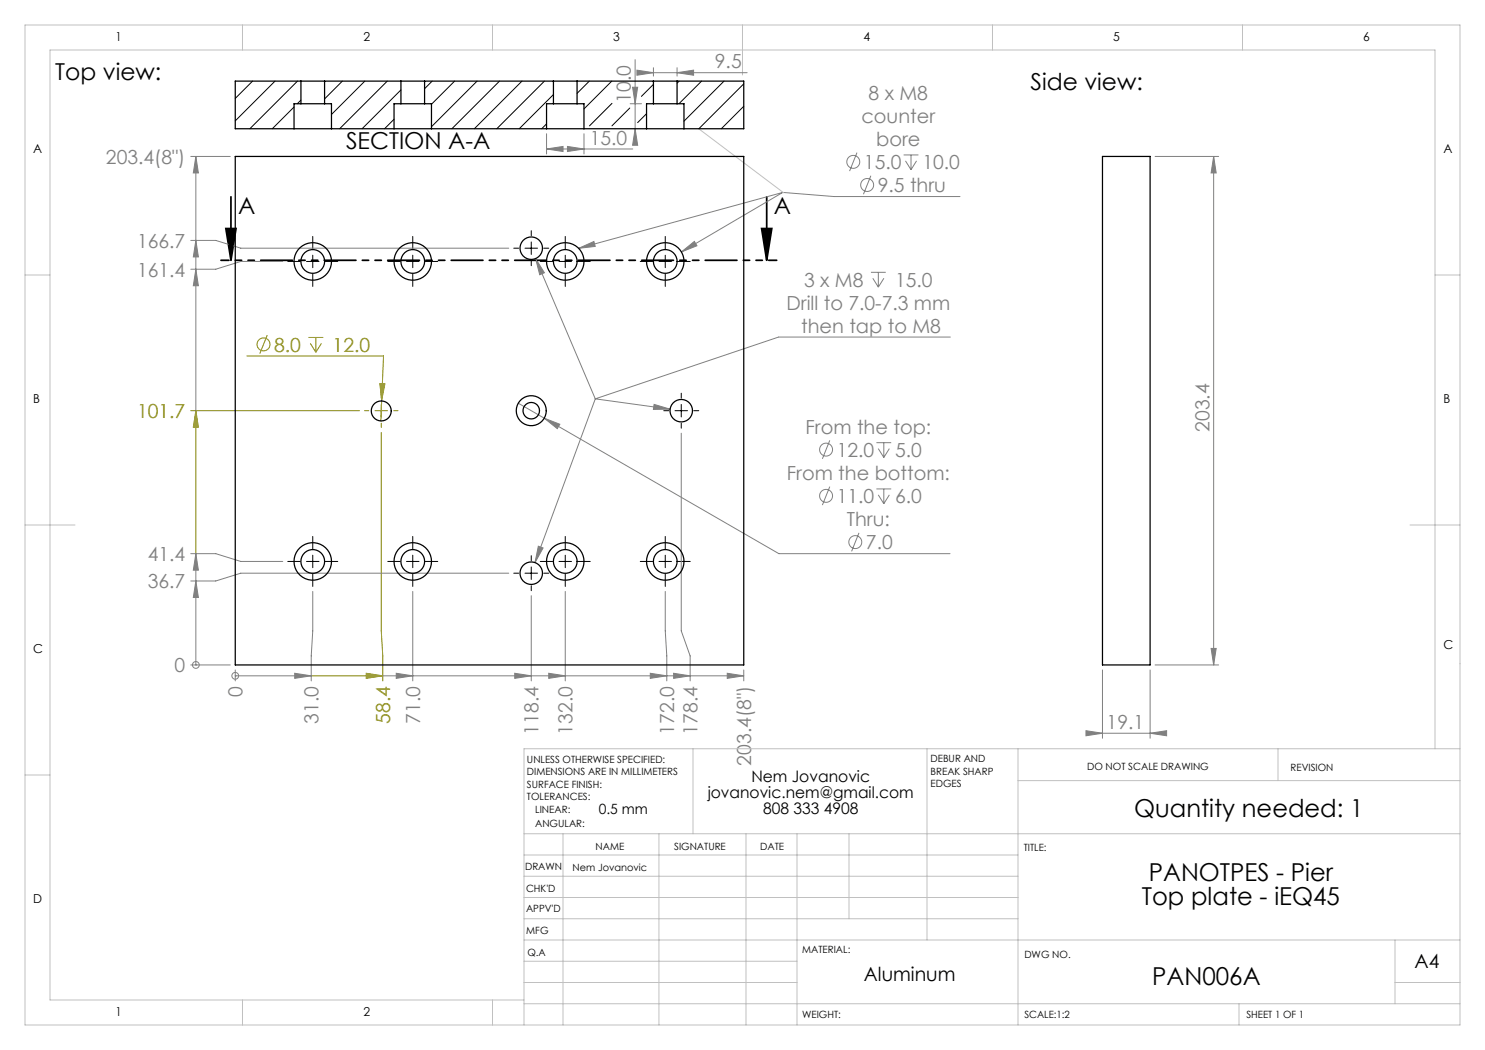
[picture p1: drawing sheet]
<svg xmlns="http://www.w3.org/2000/svg" width="297mm" height="210mm" viewBox="0 0 297 210" stroke-linecap="round" stroke-linejoin="round" font-family="sans-serif">
<g fill="none" stroke="#808080" stroke-width=".2">
<path d="M126.5 17.4h1l-.5 3.3zM127 11.9v16.8M127.4 14l3.3 .5-3.3 .5zM127.7 14.5h21.7M130.7 13.5v1.7M135.4 14.5l3.3-.5v1zM135.4 13.5v1.7M38.2 31.3h7.9M39.2 31.3v50.8M39.2 31.3l.5 3.3h-1zM109.3 26.7v4.1M109.3 29.8h17.2"/>
<path d="M109.3 29.8l3.3-.5v1zM113.5 29.3l3.3 .5-3.3 .5zM116.8 26.7v4.1M126 20.7h2.3M127 25.7l.5 3.4h-1zM156.6 38.5l-20.3 11.9M156.6 38.5l10.2 .8h25.2M156.6 38.5l-40.9 11.2M171.4 30.5l-1.5 3.7M174.2 35.1l-1.5 3.7M180.7 31h3M181.1 32.2l1.1 1.7"/>
<path d="M182.2 31v2.9M183.3 32.2l-1.1 1.7M231 31.3h12.7M242.7 31.3v101.7M242.7 31.3l.5 3.3h-1zM38.2 48.1h5l5 1.5h53.6M39.2 53.8l.5 3.3h-1zM39.2 48.1l.5 3.3h-1zM56.6 52.3h-8.4l-5 1.5h-5M107.1 51.7l12 28.1M107.1 51.7l1.8 2.9-1 .4zM115.7 49.7l3.1-1.4 .2 1z"/>
<path d="M136.3 50.4l2.6-2.1 .5 .9zM174.2 54.5h2.9M174.6 55.6l1.1 1.8M175.7 54.5v2.9M176.8 55.6l-1.1 1.8M119.1 79.8l14.9 2M119.1 79.8l-12.1 32.7M190.1 67.4h-34.4l-36.6 12.4M103.7 80.6l52.1 30.1h34.2M108.8 83.6l3.2 1.3-.5 .8zM130.8 80.9l3.2 .9-3.3 .1zM136.3 86.6v39.6l1.7 5v5"/>
<path d="M166 88.1l-1.5 3.7M166 97.3l-1.5 3.7M175.3 88.5h2.9M175.3 97.8h2.9M175.7 89.7l1.1 1.8M175.7 99l1.1 1.7M176.8 88.5v3M176.8 97.8v2.9M177.9 89.7l-1.1 1.8M177.9 99l-1.1 1.7M38.2 110.7h5l5 1.6h8.4M39.2 110.7v22.3"/>
<path d="M39.2 116.2l.5 3.3h-1zM39.2 110.7l.5 3.3h-1zM62.6 118.3v7.9l-.4 5v5M82.6 118.3v17.9M101.8 114.6h-53.6l-5 1.6h-5M106.3 119.1v17.1M107.7 109.2l.9 .4-1.6 2.9zM113.1 118.3v17.9M133.1 118.3v7.9l.3 5v5M171.8 106.6l-1.5 3.7M38.2 133h7.9M39.2 133h.1"/>
<path d="M47.1 135.2h.1M47.1 134v2.2M47.1 135.2h15.1M58.9 134.7l3.3 .5-3.3 .5zM76.6 135.2h72.2M79.2 134.7l3.4 .5-3.4 .5zM102.9 134.7l3.4 .5-3.4 .5zM109.7 134.7l3.4 .5-3.4 .5zM130.1 134.7l3.3 .5-3.3 .5zM134.7 134.7l3.3 .5-3.3 .5zM145.4 134.7l3.4 .5-3.4 .5zM148.8 134v2.2"/>
<path d="M220.5 134v13.6M230 134v13.6M231 133h12.7M242.2 129.7h1l-.5 3.3zM217.2 146.1l3.3 .5-3.3 .6zM217.5 146.6h15.5M230 146.6l3.3-.5v1.1z"/>
<circle cx="170.7" cy="32.4" r="1.29"/>
<circle cx="173.4" cy="37" r="1.29"/>
<circle cx="165.2" cy="99.2" r="1.29"/>
<circle cx="165.2" cy="89.9" r="1.29"/>
<circle cx="171.1" cy="108.4" r="1.29"/>
<circle cx="39.2" cy="133" r=".68"/>
<circle cx="47.1" cy="135.2" r=".68"/>
</g>
<g fill="none" stroke="#808000" stroke-width=".2">
<path d="M49.4 71.2h27.3l-.5 13M53.4 67l-1.4 3.7M61.7 67.5h3M62.1 68.7l1.1 1.8M63.2 67.5v3M64.3 68.7l-1.1 1.8M76 76.7l1 .1-.7 3.2zM38.2 82.1h33.7M39.2 82.1l.5 3.3h-1zM39.2 82.1v28.6M75 82.1h2.5M76.3 80.9v2.5"/>
<path d="M76.3 86.5v39.7l.3 5v5M62.2 135.2h14.4M73.3 134.7l3.3 .5-3.3 .5z"/>
<circle cx="52.7" cy="68.9" r="1.29"/>
</g>
<path d="M46.2 39.4v12.7M153.3 39.4v12.7M45.2 45.7h2l-1 6.4zM152.3 45.7h2.1l-1.1 6.4z" fill="none" stroke="#000" stroke-width=".35"/>
<g fill="none" stroke="#000" stroke-width=".2" stroke-dasharray="15.2 1.3 1.3 1.3">
<path d="M60.1 52.3h-2.5M62.6 49.8v-2.5M62.6 54.8v2.5M65.1 52.3h2.5M80.1 52.3h-2.5M82.6 49.8v-2.5M82.6 54.8v2.5M85.1 52.3h2.5M103.8 49.6h-1M106.3 47.1v-1M106.3 52.1v1M108.8 49.6h1"/>
<path d="M110.6 52.3h-2.5M113.1 49.8v-2.5M113.1 54.8v2.5M115.6 52.3h2.5M130.6 52.3h-2.5M133.1 49.8v-2.5M133.1 54.8v2.5M135.6 52.3h2.5M136.3 79.6v-1M133.8 82.1h-1M136.3 84.6v1M138.8 82.1h1"/>
<path d="M60.1 112.3h-2.5M62.6 109.8v-2.5M62.6 114.8v2.5M65.1 112.3h2.5M80.1 112.3h-2.5M82.6 109.8v-2.5M82.6 114.8v2.5M85.1 112.3h2.5M103.8 114.6h-1M106.3 112.1v-1M106.3 117.1v1M108.8 114.6h1"/>
<path d="M110.6 112.3h-2.5M113.1 109.8v-2.5M113.1 114.8v2.5M115.6 112.3h2.5M130.6 112.3h-2.5M133.1 109.8v-2.5M133.1 114.8v2.5M135.6 112.3h2.5"/>
</g>
<g fill="none" stroke="#000" stroke-width=".2">
<path d="M61.3 52.3h2.5M62.6 51v2.5M81.3 52.3h2.5M82.6 51v2.5M105 49.6h2.5M106.3 48.4v2.5M111.8 52.3h2.5M113.1 51v2.5M131.8 52.3h2.5M133.1 51v2.5M135 82.1h2.5M136.3 80.9v2.5"/>
<path d="M61.3 112.3h2.5M62.6 111v2.5M81.3 112.3h2.5M82.6 111v2.5M105 114.6h2.5M106.3 113.4v2.5M111.8 112.3h2.5M113.1 111v2.5M131.8 112.3h2.5M133.1 111v2.5"/>
</g>
<path d="M44.2 52.1h111.1" fill="none" stroke="#000" stroke-width=".35" stroke-dasharray="6.3 1.3 1.3 1.3 1.3 1.3" stroke-dashoffset="4.7"/>
<path d="M76.3 79.6v-.8M73.8 82.1h-.9M76.3 84.6v.9M78.8 82.1h.8" fill="none" stroke="#808000" stroke-width=".2" stroke-dasharray="15.2 1.3 1.3 1.3"/>
<g fill="none" stroke="#c0c0c0" stroke-width=".2">
<path d="M5 5h287v200h-287zM48.5 5v5M98.5 5v5M148.5 5v10M198.5 5v5M248.5 5v5M139.7 25.7l17 12.9M5 55h5M287 55h5M5 105h10M282 105h10M5 155h5"/>
<path d="M138.6 149.8v17M185.4 149.8v38.2M203.6 149.8v55.2M203.6 156.1h88.4M255.6 149.8v6.3M287 149.8v-139.8h-277v190h94.8M292 149.8h-187.2v55.2M104.8 166.8h187.2M104.8 179.5h98.8M104.8 175.3h98.8M104.8 171h98.8M112.6 166.8v38.2"/>
<path d="M131.8 166.8v38.2M149.2 166.8v38.2M159.4 166.8v38.2M169.8 166.8v17M104.8 183.8h98.8M104.8 196.5h54.6M104.8 192.3h54.6M104.8 188h187.2M279 196.5h13M279 188v12.8M48.5 200v5M98.5 200v5"/>
<path d="M104.8 200.8h187.2M247.8 200.8v4.2"/>
</g>
<path d="M45.2 45.7h2l-1 6.4zM152.3 45.7h2.1l-1.1 6.4z" fill="#000"/>
<path d="M107.1 51.7l1.8 2.9-1 .4zM107.7 109.2l.9 .4-1.6 2.9zM130.8 80.9l3.2 .9-3.3 .1zM115.7 49.7l3.1-1.4 .2 1zM136.3 50.4l2.6-2.1 .5 .9z" fill="#808080"/>
<g fill="#808000">
<path d="M39.2 82.1l.5 3.3h-1z"/>
<path d="M73.3 134.7l3.3 .5-3.3 .5z"/>
</g>
<g fill="#808080">
<path d="M39.2 116.2l.5 3.3h-1zM39.2 110.7l.5 3.3h-1zM39.2 53.8l.5 3.3h-1zM39.2 48.1l.5 3.3h-1zM39.2 31.3l.5 3.3h-1z"/>
<path d="M58.9 134.7l3.3 .5-3.3 .5zM79.2 134.7l3.4 .5-3.4 .5zM102.9 134.7l3.4 .5-3.4 .5zM109.7 134.7l3.4 .5-3.4 .5zM134.7 134.7l3.3 .5-3.3 .5zM130.1 134.7l3.3 .5-3.3 .5zM145.4 134.7l3.4 .5-3.4 .5z"/>
</g>
<path d="M76 76.7l1 .1-.7 3.2z" fill="#808000"/>
<g fill="#808080">
<path d="M230 146.6l3.3-.5v1.1zM217.2 146.1l3.3 .5-3.3 .6z"/>
<path d="M108.8 83.6l2.7 2.1 .5-.8zM109.3 29.8l3.3-.5v1zM113.5 29.3l3.3 .5-3.3 .5zM127.4 14l3.3 .5-3.3 .5zM135.4 14.5l3.3-.5v1z"/>
<path d="M242.2 129.7h1l-.5 3.3zM242.7 31.3l.5 3.3h-1zM127 25.7l.5 3.4h-1zM126.5 17.4h1l-.5 3.3z"/>
</g>
<g fill="none" stroke="#000" stroke-width=".25">
<path d="M60.2 16.2h4.7M60.2 16.2h-13.1v9.5h11.7M60.2 16.2v4.5M64.9 16.2h15.3M64.9 16.2v4.5M80.2 16.2h4.7M80.2 16.2v4.5M84.9 16.2h25.8M84.9 16.2v4.5M110.7 16.2h4.7M110.7 16.2v4.5M115.4 16.2h15.3"/>
<path d="M115.4 16.2v4.5M130.7 16.2h4.7M130.7 16.2v4.5M135.4 16.2h13.4v9.5h-12M135.4 16.2v4.5M47.1 31.3h101.7v101.7h-101.7zM58.8 25.7h7.5M60.2 20.7h4.7M60.2 20.7h-1.4v5M64.9 20.7h1.4v5M66.3 25.7h12.5M78.8 25.7h7.5"/>
<path d="M80.2 20.7h4.7M80.2 20.7h-1.4v5M84.9 20.7h1.4v5M86.3 25.7h23M109.3 25.7h7.5M110.7 20.7h4.7M110.7 20.7h-1.4v5M115.4 20.7h1.4v5M116.8 25.7h12.5M129.3 25.7h7.5M130.7 20.7h4.7M130.7 20.7h-1.4v5"/>
<path d="M135.4 20.7h1.4v5M220.5 31.3h9.5v101.7h-9.5z"/>
<circle cx="62.6" cy="52.3" r="2.38"/>
<circle cx="62.6" cy="52.3" r="3.7"/>
<circle cx="82.6" cy="52.3" r="3.7"/>
<circle cx="82.6" cy="52.3" r="2.38"/>
<circle cx="106.3" cy="49.6" r="2.25"/>
<circle cx="113.1" cy="52.3" r="2.37"/>
<circle cx="113.1" cy="52.3" r="3.7"/>
<circle cx="133.1" cy="52.3" r="2.37"/>
<circle cx="133.1" cy="52.3" r="3.7"/>
<circle cx="76.3" cy="82.2" r="2"/>
<circle cx="106.3" cy="82.1" r="3"/>
<circle cx="106.3" cy="82.1" r="1.65"/>
<circle cx="136.3" cy="82.1" r="2.25"/>
<circle cx="62.6" cy="112.3" r="3.7"/>
<circle cx="62.6" cy="112.3" r="2.38"/>
<circle cx="82.6" cy="112.3" r="3.8"/>
<circle cx="82.6" cy="112.3" r="2.38"/>
<circle cx="106.3" cy="114.6" r="2.25"/>
<circle cx="113.1" cy="112.3" r="3.8"/>
<circle cx="113.1" cy="112.3" r="2.37"/>
<circle cx="133.1" cy="112.3" r="3.8"/>
<circle cx="133.1" cy="112.3" r="2.37"/>
</g>
<g fill="none" stroke="#000" stroke-width=".2">
<path d="M50.5 16.2l-3.4 3.5M55 16.2l-7.9 8M59.5 16.2l-9.5 9.5M68.5 16.2l-3.6 3.6M73 16.2l-6.7 6.7M77.5 16.2l-9.6 9.5M80.2 18l-7.8 7.7M86.4 16.2l-1.5 1.5M90.9 16.2l-4.6 4.7M95.4 16.2l-9.1 9.1M99.9 16.2l-9.5 9.5M104.4 16.2l-9.5 9.5"/>
<path d="M108.9 16.2l-9.5 9.5M110.7 18.9l-6.9 6.8M117.9 16.2l-2.5 2.5M122.4 16.2l-5.6 5.6M130.7 16.9l-2.4 2.4M135.8 16.2l-.4 .4M140.3 16.2l-4.5 4.5M144.8 16.2l-8 8M148.8 16.8l-9 8.9M58.8 21.4l-4.3 4.3M60.2 20l-.7 .7M78.8 23.9l-1.9 1.8"/>
<path d="M109.3 24.8l-1 .9M122.4 20.7l-4.5 4.5M126 21.6l-3.6 3.6M129.3 22.7l-1.8 1.8M148.8 21.3l-4.5 4.4"/>
</g>
<g font-size="4.9">
<text x="226.8" y="163.3">Quantity needed: 1</text>
<text x="229.8" y="176.1">PANOTPES - Pier</text>
<text x="228.4" y="181.1">Top plate - iEQ45</text>
<text x="230.4" y="196.9">PAN006A</text>
</g>
<g font-size="4.7">
<text x="11" y="16">Top view:</text>
<text x="206.1" y="17.9">Side view:</text>
<text x="69.2" y="29.8">SECTION A-A</text>
<text x="47.6" y="42.8">A</text>
<text x="154.8" y="42.8">A</text>
</g>
<g font-size="3.9" fill="#808080">
<text x="143" y="13.7">9.5</text>
<text x="126.2" y="20.5" transform="rotate(-90 126.2 20.5)">10.0</text>
<text x="173.7" y="20">8 x M8</text>
<text x="118" y="29">15.0</text>
<text x="172.3" y="24.6">counter</text>
<text x="175.2" y="29.2">bore</text>
<text x="21.2" y="32.8">203.4(8&quot;)</text>
<text x="172.8" y="33.8">15.0</text>
<text x="184.5" y="33.8">10.0</text>
<text x="175.6" y="38.5">9.5 thru</text>
<text x="27.4" y="49.6">166.7</text>
<text x="27.4" y="55.3">161.4</text>
<text x="160.8" y="57.3">3 x M8</text>
<text x="179" y="57.3">15.0</text>
<text x="157.3" y="61.9">Drill to 7.0-7.3 mm</text>
<text x="160.2" y="66.6">then tap to M8</text>
<text x="161.1" y="86.8">From the top:</text>
<text x="241.9" y="86.4" transform="rotate(-90 241.9 86.4)">203.4</text>
<text x="167.4" y="91.4">12.0</text>
<text x="179" y="91.4">5.0</text>
<text x="157.4" y="96">From the bottom:</text>
<text x="167.4" y="100.6">11.0</text>
<text x="179" y="100.6">6.0</text>
<text x="169.4" y="105.3">Thru:</text>
<text x="29.6" y="112.2">41.4</text>
<text x="173.2" y="109.9">7.0</text>
<text x="29.6" y="117.7">36.7</text>
<text x="34.9" y="134.5">0</text>
<text x="48.5" y="139.4" transform="rotate(-90 48.5 139.4)">0</text>
<text x="63.7" y="144.8" transform="rotate(-90 63.7 144.8)">31.0</text>
<text x="84" y="144.8" transform="rotate(-90 84 144.8)">71.0</text>
<text x="107.7" y="146.9" transform="rotate(-90 107.7 146.9)">118.4</text>
<text x="114.5" y="146.9" transform="rotate(-90 114.5 146.9)">132.0</text>
<text x="134.8" y="146.9" transform="rotate(-90 134.8 146.9)">172.0</text>
<text x="139.5" y="146.9" transform="rotate(-90 139.5 146.9)">178.4</text>
<text x="221.3" y="145.8">19.1</text>
<text x="150.2" y="153.1" transform="rotate(-90 150.2 153.1)">203.4(8&quot;)</text>
</g>
<g font-size="3.9" fill="#808000">
<text x="54.8" y="70.3">8.0</text>
<text x="66.5" y="70.3">12.0</text>
<text x="27.4" y="83.6">101.7</text>
<text x="78" y="144.8" transform="rotate(-90 78 144.8)">58.4</text>
</g>
<g font-size="3.9">
<text x="172.8" y="196.1">Aluminum</text>
<text x="282.9" y="193.6">A4</text>
</g>
<g font-size="3.2">
<text x="141.5" y="159.5">jovanovic.nem@gmail.com</text>
<text x="150.3" y="156.4">Nem Jovanovic</text>
<text x="152.6" y="162.7">808 333 4908</text>
</g>
<text font-size="2.8" x="119.8" y="162.7">0.5 mm</text>
<g font-size="2.5">
<text x="23.1" y="8.2">1</text>
<text x="72.7" y="8.2">2</text>
<text x="122.7" y="8.2">3</text>
<text x="172.7" y="8.2">4</text>
<text x="222.7" y="8.2">5</text>
<text x="272.7" y="8.2">6</text>
<text x="6.7" y="30.7">A</text>
<text x="288.7" y="30.7">A</text>
<text x="6.7" y="80.7">B</text>
<text x="288.7" y="80.7">B</text>
<text x="6.7" y="130.7">C</text>
<text x="288.7" y="129.7">C</text>
<text x="6.7" y="180.7">D</text>
<text x="23.1" y="203.2">1</text>
<text x="72.7" y="203.2">2</text>
</g>
<g font-size="2">
<text x="105.4" y="152.6">UNLESS OTHERWISE SPECIFIED:</text>
<text x="105.4" y="155.1">DIMENSIONS ARE IN MILLIMETERS</text>
<text x="186.1" y="152.5">DEBUR AND</text>
<text x="186.1" y="155">BREAK SHARP</text>
<text x="217.4" y="154">DO NOT SCALE DRAWING</text>
<text x="258.1" y="154.2">REVISION</text>
<text x="105.4" y="157.6">SURFACE FINISH:</text>
<text x="105.4" y="160.1">TOLERANCES:</text>
<text x="186.1" y="157.5">EDGES</text>
<text x="107" y="165.4">ANGULAR:</text>
<text x="107" y="162.7">LINEAR:</text>
<text x="119.1" y="170">NAME</text>
<text x="134.8" y="169.9">SIGNATURE</text>
<text x="152" y="169.9">DATE</text>
<text x="204.8" y="170.2">TITLE:</text>
<text x="105" y="174.1">DRAWN</text>
<text x="105.2" y="178.3">CHK'D</text>
<text x="114.5" y="174.1">Nem Jovanovic</text>
<text x="105.2" y="182.4">APPV'D</text>
<text x="105.3" y="186.8">MFG</text>
<text x="105.5" y="191.1">Q.A</text>
<text x="160.4" y="190.5">MATERIAL:</text>
<text x="204.9" y="191.6">DWG NO.</text>
<text x="160.4" y="203.5">WEIGHT:</text>
<text x="204.9" y="203.6">SCALE:1:2</text>
<text x="249.3" y="203.6">SHEET 1 OF 1</text>
</g>
</svg>
